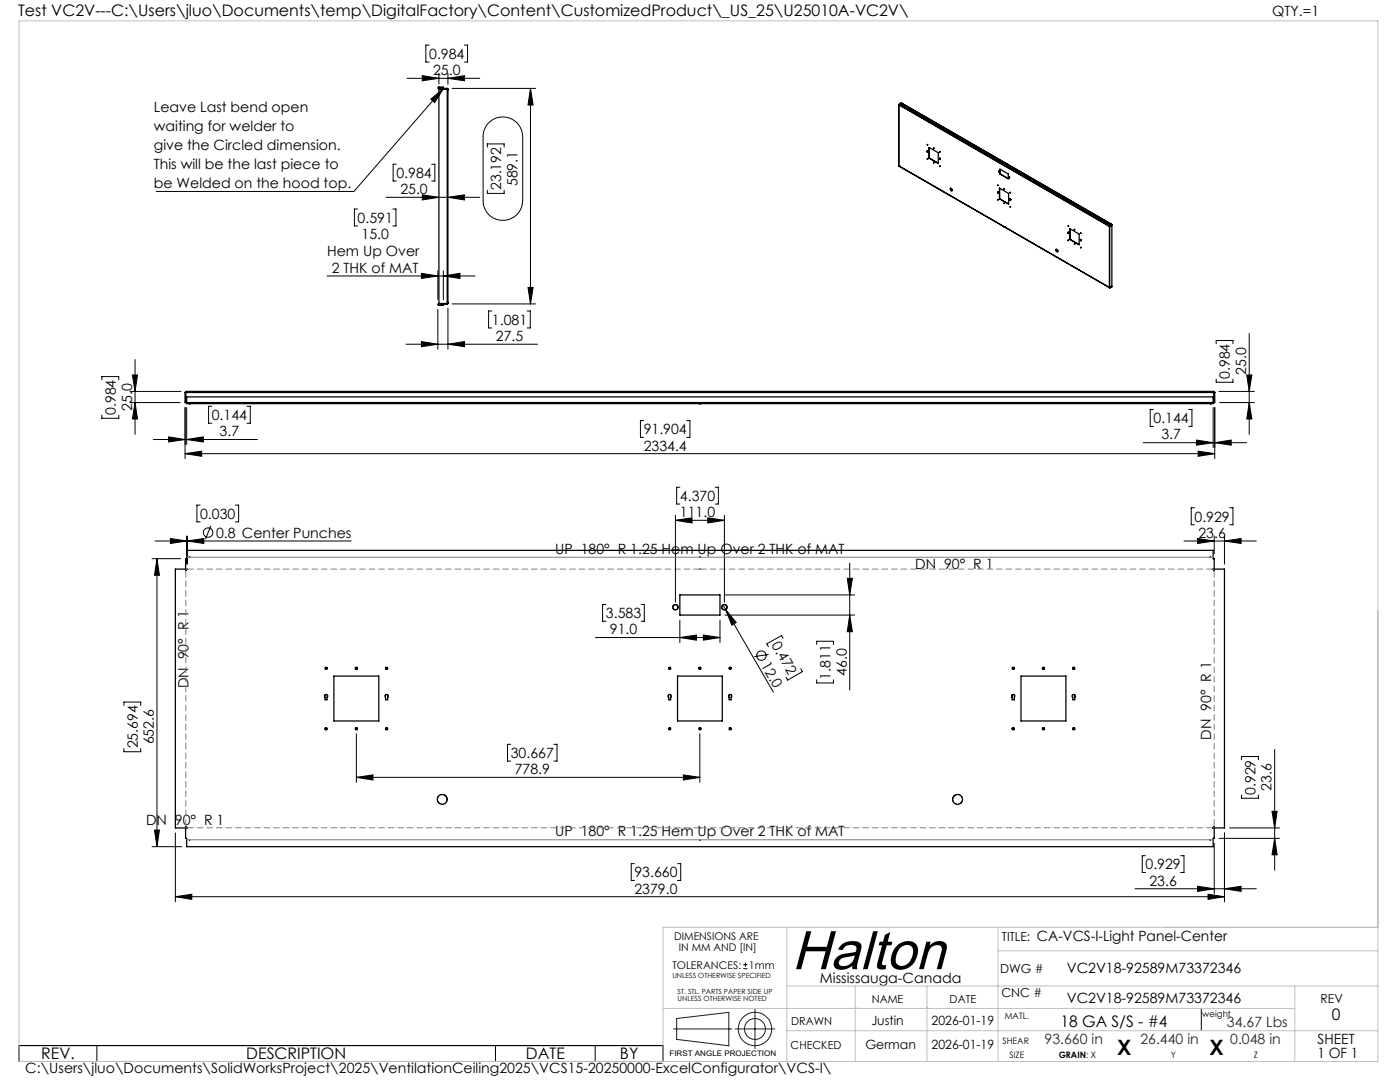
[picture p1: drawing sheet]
<svg xmlns="http://www.w3.org/2000/svg" width="279mm" height="216mm" viewBox="0 0 279 216" stroke-linecap="round" stroke-linejoin="round" font-family="sans-serif">
<g fill="none" stroke="#000" stroke-width=".25">
<path d="M87.6 17.5h-.1l.1 .1M87.6 17.4a.18 .18 0 0 0-.2 .2 .18 .18 0 0 0 .2 .1h1.7M87.6 17.4v.1M87.6 17.6v43M87.6 17.6h1.7M87.6 17.4h.9l-.9 .1M89.3 17.7l.1 .1M89.3 17.6l.1 .2M89.3 17.7h.1M89.3 17.6v43M89.3 18h.1M89.4 17.8v42.7"/>
<path d="M179.4 33h.1M179.4 20.9v.1M179.4 20.9v12.2M179.4 33.1h.1M179.4 20.8v.1M179.4 20.8h.1M179.4 20.8l42.1 24.3M179.4 20.9l42 24.3M179.4 33.1l42 24.3M179.4 20.9h.1M179.6 20.7l-.2 .1M179.6 20.7l42 24.2"/>
<path d="M179.6 20.7h.1M179.8 20.5h.1M179.8 20.5l-.2 .2M179.8 20.5l42 24.3M179.9 20.5l42 24.3M185.1 28.8v.1zM185.1 30.2v-.1v.2M185.1 31.7v.1zM185.1 28.8v.1M185.1 30.2h.1M185.1 30.1v.1M185.1 30.3h.1"/>
<path d="M185.1 31.7v.1M185.1 30.2v.1M185.4 31.5v-2.1l1.9 1.1v2.1M185.4 31.5l1.9 1.1M185.4 31.5h.1M185.5 31.5l1.8 1.1M185.5 29.5v2M186.3 29.5v.2zM186.3 32.4v.1zM186.3 29.5l.1 .1M186.3 32.4l.1 .1M187.5 30.3l.1 .1z"/>
<path d="M187.5 33.1l.1 .1zM187.5 31.6l.1-.1v.2M187.5 31.5l.1 .1M187.5 31.6h.1M187.5 31.8h.1M187.6 30.3h.1M187.6 33.1v.1M187.6 31.6l-.1 .2M187.6 31.7l-.1 .1M187.6 31.7h.1M189.7 37.6a.24 .24 0 0 1 .3 .1 .24 .24 0 0 1-.2 .3zM189.7 37.6v.2l.3 .3"/>
<path d="M199.1 39.8l.1 .1zM199.1 36.9l.1 .1zM199.1 38.2v.1M199.1 38.5h.1M199.1 38.3l.1 .1M199.1 36.9l.1 .1M199.1 39.8l.1 .1M199.1 38.3v.2M199.2 38.4l-.1 .1M199.2 38.4h.1M199.3 34.1l.2 .1v.2zM199.3 34.1l.2 .3"/>
<path d="M199.5 37.5l1.8 1.1v2.1l-1.8-1zM199.5 39.7h.1M199.6 34.7v-.9l1.6 .9v1M199.6 34.7l1.6 1M199.6 34.7h.1M199.6 33.8v.9M200.4 33h.1M200.4 37.6v.1zM200.4 37.6v.1M201.3 35.3l.2 .2M201.6 38.4l.1 .1zM201.6 39.8v-.1l.1 .1"/>
<path d="M201.6 39.9h.1M201.6 39.8v.1M201.6 39.8h.1M201.6 38.4l.1 .1M201.6 39.7v.1M201.7 39.8h.1M201.7 39.8v.1M200.4 40.5v.1zM200.4 45.3h.1M200.4 40.5v.1M201.6 41.2l.1 .1zM201.6 41.2l.1 .1"/>
<path d="M210.8 49.7a.24 .24 0 0 1 .3 .2 .24 .24 0 0 1-.2 .3l-.2-.3zM210.8 49.7v.4l.3 .1M213.1 45.1l.2 .1zM213.2 46.5v-.2l.1 .2M213.2 47.9l.1 .1zM213.2 45l.1 .2M213.2 46.3v.1M213.2 46.6h.1M213.2 47.9l.1 .1M213.2 46.4v.2M213.3 46.5h.1M213.3 46.5l-.1 .1"/>
<path d="M213.5 47.8h.1M213.5 45.6l1.9 1.1v2.1l-1.9-1zM214.4 48.6l.1 .1zM214.4 45.8l.1 .1zM214.4 45.8l.1 .1M214.4 48.6l.1 .1M215.7 47.9v-.1v.1M215.7 49.4v.1zM215.7 46.5v.1zM215.7 46.5v.1M215.7 47.9h.1M215.7 47.8v.1"/>
<path d="M215.7 49.4h.1M215.7 47.9v.1v-.1M221.4 45.1h.1M221.4 57.4h.1M221.4 45.2v12.2M221.4 45.2h.1M221.4 57.3h.1M221.5 45.1l-.1 .1M221.5 45.2h.1M221.5 45.2h-.1M221.5 57.4h.1M221.5 45.1v12.3"/>
<path d="M221.6 57.3h.1M221.8 44.8v.1M221.8 44.8l.1 .1M221.8 57.2h.1M221.8 44.9h.1M221.8 44.8l-.2 .1M221.8 57.2l-.2 .1M221.9 57.2h-.1M221.9 44.9v12.3M221.9 44.9h.1M221.9 44.9l-.4 .2M221.9 44.9l-.4 .3"/>
<path d="M221.9 57.2l-.4 .2M36.9 78.3v2h205.5v-2M36.9 78.3h205.5M37 78.3h.1M37 78.3v2M37.1 78.2l-.1 .1M37.1 78.1l-.1 .2M37.1 78.1l-.2 .2M37.1 78.1h205.1M37.3 79.2h204.8v1.3h-204.8zM37.3 78.2h.1M87.6 60.6l-.1 .1 .1 .1"/>
<path d="M87.6 60.8v.1M87.6 60.6h1.7M87.6 60.8h.9v.1h-.9M89.3 60.6h-1.7a.18 .18 0 0 0-.2 .1 .18 .18 0 0 0 .2 .2M89.3 60.6h.1M89.3 60.5v.1M89.3 60.3h.1M89.4 60.5l-.1 .1M139.7 78.2h.1M242 78.2h.1M242.2 78.1l.1 .2M242.2 78.1l.2 .2"/>
<path d="M242.3 78.2v.1M242.3 78.3h.1M242.3 78.3v2M37.8 80.5h.1M37.9 80.5h.1M139.7 80.5h.1M241.5 80.5h.1M241.6 80.5h.1M37.1 113.8h.1M37.3 109.8h204.8v1.7h.2v2.1h2.1v51.6h-2.1v2.1h-.2v1.6h-204.8v-1.6h-.3v-2.1h-2v-51.6h2v-2.1h.3zM37.4 113.6h.1M37.8 111.2h.1"/>
<path d="M135.7 118.7h8v4h-8zM139.7 113.6h.1M139.7 111.2h.1M241.5 111.2h.1M242.1 113.6h.1M242.3 113.8h.1M64.8 138.7l.4-.1 .2 .1-.1 .9h-.4zM66.6 134.9h9v9h-9zM76.9 138.6h.3l.3 .2-.1 .8h-.5l-.1-.6zM133.4 138.6h.3l.2 .2-.1 .8h-.3l-.2-.7zM135.2 134.9h8.9v9h-8.9zM145.5 138.7l.3-.1 .2 .1-.1 .9h-.4z"/>
<path d="M202 138.6h.3l.2 .2-.1 .8h-.4l-.1-.6zM203.8 134.9h8.9v9h-8.9zM214.1 138.6h.2l.3 .2-.1 .8h-.4v-.5l-.1-.1zM37.1 164.9h.1M37.3 165.2h.1zM37.9 167.5h.1M139.7 165.2h.1M139.7 167.5h.1M241.5 167.5l.1 .1zM242.1 165.2h.1M242.3 164.9v.1z"/>
<circle cx="201.4" cy="35.4" r=".12"/>
<circle cx="65.1" cy="133.3" r=".21"/>
<circle cx="71.1" cy="133.3" r=".2"/>
<circle cx="77.1" cy="133.4" r=".21"/>
<circle cx="133.7" cy="133.3" r=".19"/>
<circle cx="134.8" cy="121.2" r=".53"/>
<circle cx="139.7" cy="133.3" r=".2"/>
<circle cx="144.6" cy="121.2" r=".53"/>
<circle cx="145.7" cy="133.3" r=".21"/>
<circle cx="202.2" cy="133.4" r=".21"/>
<circle cx="208.2" cy="133.3" r=".2"/>
<circle cx="214.3" cy="133.3" r=".21"/>
<circle cx="65.1" cy="145.4" r=".2"/>
<circle cx="71.1" cy="145.4" r=".2"/>
<circle cx="77.2" cy="145.4" r=".21"/>
<circle cx="88.3" cy="159.5" r=".98"/>
<circle cx="133.6" cy="145.4" r=".22"/>
<circle cx="139.7" cy="145.4" r=".2"/>
<circle cx="145.7" cy="145.4" r=".21"/>
<circle cx="191.1" cy="159.5" r=".98"/>
<circle cx="202.2" cy="145.4" r=".21"/>
<circle cx="208.3" cy="145.4" r=".2"/>
<circle cx="214.3" cy="145.4" r=".2"/>
</g>
<g fill="none" stroke="#000" stroke-width=".2">
<path d="M81.2 15.6h14.5M84.3 15.1l3.3 .5-3.3 .5zM85.7 9h-.7v3.4h.7M86 19.8l2.5-2.2-1.8 2.9zM87.6 14.6v2.2M88.5 17.6l-17.9 20.6h-39.4M89.4 15.6l3.3-.5v1zM89.4 14.6v2.2M90.2 17.6h16.7M92.7 9h.6v3.4h-.6M105.9 17.6l.5 3.4h-1zM105.9 17.6v43"/>
<path d="M77 39.4h18.7M79.1 32.8h-.6v3.3h.6M84.3 38.9l3.3 .5-3.3 .5zM86.1 32.8h.7v3.3h-.7M89.4 39.4l3.3-.5v1zM97.3 29.4v-.7h3.3v.7M97.3 38v.6h3.3v-.6M97.5 24.5a4 4 0 0 1 4.4-.9 4 4 0 0 1 2.4 3.7v12.7a4 4 0 0 1-3.9 4 4 4 0 0 1-4-4v-12.7a4 4 0 0 1 1.1-2.8zM65.3 55.1h29.5M71.4 41.7h-.7v3.4h.7M78.4 41.7h.6v3.4h-.6M84.1 54.5l3.3 .6-3.3 .5z"/>
<path d="M87.4 54v5.7M88.5 55.1l3.3-.6v1.1zM88.5 54v5.8M105.4 57.4h1l-.5 3.2zM20.3 75.8v-.7h3.4v.7M25.9 78.1h10.2M26.4 74.8h1l-.4 3.3zM27 71.8v14.9M81 68.7h26.3M84.1 68.2l3.3 .5-3.3 .5zM87.4 61.7v8M89.4 68.7l3.3-.5v1z"/>
<path d="M89.4 61.5v8.2M90.2 60.6h16.7M98.1 62.1h-.6v3.3h.6M105.2 62.1h.6v3.3h-.6M242.7 68.6v-.7h3.4v.7M242.7 75.6v.7h3.4v-.7M243.2 78.1h7.1M248.8 74.8h1l-.5 3.3zM249.3 66.5v20.2M20.3 82.8v.7h3.4v-.7M25.9 80.3h10M27 80.3l.4 3.3h-1z"/>
<path d="M30.6 87.7h20.8M33.7 87.2l3.2 .5-3.2 .5zM36.9 90.5l3.4-.5v1.1zM36.9 81.3v10.2M36.9 90.5h205.5M37.3 87.7l3.3-.5v1zM37.3 81.3v7.4M42.3 81.1h-.7v3.4h.7M49.3 81.1h.7v3.4h-.7M128.4 83.9h-.6v3.4h.6M135.7 97.2h-.7v3.4h.7M137.1 83.9h.6v3.4h-.6"/>
<path d="M142.7 97.2h.7v3.4h-.7M228.1 88.3h20.7M230.2 81.7h-.6v3.4h.6M237.2 81.7h.7v3.4h-.7M238.8 87.8l3.3 .5-3.3 .5zM239.1 90l3.3 .5-3.3 .6zM242.1 81.3v8M242.4 88.3l3.3-.5v1zM242.4 81.3v10.2M243.4 80.3h6.9M249.3 80.3l.5 3.3h-1zM30.3 111.5h5.8"/>
<path d="M30.9 107.9h39.2M31.3 111.5l.5 3.3h-1zM31.3 111.5v57.4M34 107.5l3.3 .4-3.3 .5zM37.3 107v5.6M37.4 107.9l3.3-.4v.9zM37.4 107v5.6M39.9 100.8h-.6v3.3h.6M42.1 104.9l-1.1 2.7M47 100.8h.6v3.3h-.6M134.8 103.8l3.3-.5v1.1zM134.8 102.8v17.4"/>
<path d="M134.8 103.8h9.8M141.3 103.3l3.3 .5-3.3 .6zM144.6 102.8v17.4M144.7 118.7h25.9M169.1 115.4h1l-.5 3.3zM169.6 112.4v25.3M236.3 107.9h14.4M238.4 101.3h-.7v3.4h.7M239 107.5l3.3 .4-3.3 .5zM242.3 107v3.5M244.4 107.9l3.3-.4v.9zM244.4 107v5.6"/>
<path d="M245.4 101.3h.7v3.4h-.7M118.9 127.2h24.8M120.9 120.6h-.6v3.4h.6M128 120.6h.6v3.4h-.6M135.7 127.2l3.3-.5v1zM135.7 123.8v4.4M140.4 126.7l3.3 .5-3.3 .5zM143.7 123.8v4.4M144.3 120.7l10 17.4M144.7 122.7h25.9M144.8 121.6l2.1 2.6-.9 .5zM153.4 130.6l-2.9 .4"/>
<path d="M156.3 127.4l-.3-.6-3 1.7 .4 .5M159.8 133.5l.3 .5-2.9 1.7-.3-.6M163 128.6v-.6h3.3v.6M163 135.6v.7h3.3v-.7M169.6 122.7l.5 3.3h-1zM24.7 140.8v-.7h3.4v.7M24.7 149.4v.6h3.4v-.6M71.1 155.1l3.3-.5v1zM71.1 146.4v9.7M71.1 155.1h68.6M101.9 148.5h-.6v3.4h.6M110.5 148.5h.7v3.4h-.7"/>
<path d="M136.4 154.6l3.3 .5-3.3 .5zM139.7 146.4v9.7M247.8 151.6v-.6h3.3v.6M247.8 158.6v.7h3.3v-.7M254.4 149.5v24.1M30.3 168.9h6M30.8 165.6h1l-.5 3.3zM35 178.9l3.3-.5v1.1zM35 166.2v13.8M35 178.9h209.4M126.6 172.3h-.6v3.4h.6M135.2 172.3h.7v3.4h-.7"/>
<path d="M226.5 177.3h24.2M228.6 170.7h-.6v3.4h.6M235.6 170.7h.7v3.4h-.7M239 176.8l3.3 .5-3.3 .6zM241.1 178.4l3.3 .5-3.3 .6zM242.3 168.3v10.1M243.3 167.3h12.1M244.4 177.3l3.3-.5v1.1zM244.4 166.2v13.8M245.4 165.2h10M253.9 161.9h1l-.5 3.3zM254.4 167.3l.5 3.3h-1z"/>
<path d="M148.3 193.3h.9M148.3 192.5h.9M148.8 192.1v.8M3.8 208.6h128.5v3.2h-128.5zM19.3 208.6v3.2M98.9 208.6v3.2M118.8 208.6v3.2M239.7 201.2v4.5"/>
<circle cx="41.5" cy="106.3" r=".94"/>
<circle cx="152" cy="130.8" r=".94"/>
</g>
<g fill="none" stroke="#191924" stroke-width=".2">
<path d="M134.4 205.3h11.7M135 203.2l10.5-1.2v6.7l-10.5-1.3zM146.7 205.3h7.9M150.7 201.4v7.9"/>
<circle cx="150.7" cy="205.3" r="2.09"/>
<circle cx="150.7" cy="205.3" r="3.3"/>
</g>
<path d="M37.1 113.6v.2M37.3 113.6h-.2M139.7 113.6h-102.3M242 113.6h-102.3M242.3 113.6h-.2M242.3 113.8v-.2M37.1 164.9v.2M37.1 165.2h.2M37.4 165.2h102.3M139.7 165.2h102.3M242.1 165.2h.2M242.3 165.1v-.2" fill="none" stroke="#808080" stroke-width=".2" stroke-dasharray="1.3 .6" stroke-linecap="butt"/>
<path d="M37.1 113.9v51M242.3 164.9v-51" fill="none" stroke="#808080" stroke-width=".2" stroke-dasharray="1.3 .6" stroke-dashoffset="-.1" stroke-linecap="butt"/>
<path d="M37.3 111.2h.5M37.9 111.2h203.6M241.6 111.2h.5M37.3 167.6h.5M37.9 167.6h203.6M241.6 167.6h.5" fill="none" stroke="#808080" stroke-width=".2"/>
<path d="M3.8 4.2h271.2v207.6h-271.2zM157 196.7h118M157 185v26.8M170.7 196.7v15.1M185 196.7v15.1M199.2 185v26.8M199.2 189.7h75.8M258.4 196.7v15.1M275 185h-142.7v26.8M132.3 201.2h126.1M157 205.7h118M170.7 201h.1" fill="none" stroke="#c0c0c0" stroke-width=".2"/>
<g fill="#000">
<path d="M144.8 121.6l2.1 2.6-.9 .5z"/>
<path d="M89.4 39.4l3.3-.5v1zM84.3 38.9l3.3 .5-3.3 .5z"/>
<path d="M88.5 55.1l3.3-.6v1.1zM84.1 54.5l3.3 .6-3.3 .5z"/>
<path d="M105.4 57.4h1l-.5 3.2zM105.9 17.6l.5 3.4h-1z"/>
<path d="M27 80.3l.4 3.3h-1zM26.4 74.8h1l-.4 3.3zM249.3 80.3l.5 3.3h-1zM248.8 74.8h1l-.5 3.3z"/>
<path d="M36.9 90.5l3.4-.5v1.1zM239.1 90l3.3 .5-3.3 .6z"/>
<path d="M37.3 87.7l3.3-.5v1zM33.7 87.2l3.2 .5-3.2 .5zM242.4 88.3l3.3-.5v1zM238.8 87.8l3.3 .5-3.3 .5z"/>
<path d="M244.4 107.9l3.3-.4v.9zM239 107.5l3.3 .4-3.3 .5z"/>
<path d="M169.6 122.7l.5 3.3h-1zM169.1 115.4h1l-.5 3.3z"/>
<path d="M30.8 165.6h1l-.5 3.3zM31.3 111.5l.5 3.3h-1z"/>
<path d="M35 178.9l3.3-.5v1.1zM241.1 178.4l3.3 .5-3.3 .6zM71.1 155.1l3.3-.5v1zM136.4 154.6l3.3 .5-3.3 .5zM135.7 127.2l3.3-.5v1zM140.4 126.7l3.3 .5-3.3 .5zM134.8 103.8l3.3-.5v1.1zM141.3 103.3l3.3 .5-3.3 .6zM34 107.5l3.3 .4-3.3 .5zM37.4 107.9l3.3-.4v.9zM84.3 15.1l3.3 .5-3.3 .5zM89.4 15.6l3.3-.5v1zM84.1 68.2l3.3 .5-3.3 .5zM89.4 68.7l3.3-.5v1zM86 19.8l2.5-2.2-1.8 2.9z"/>
<path d="M239 176.8l3.3 .5-3.3 .6zM244.4 177.3l3.3-.5v1.1z"/>
<path d="M253.9 161.9h1l-.5 3.3zM254.4 167.3l.5 3.3h-1z"/>
</g>
<text font-size="11" x="158" y="193.4">Halton</text>
<g font-size="4.2">
<text x="223" y="210.4">X</text>
<text x="241.4" y="210.4">X</text>
</g>
<g font-size="3.2">
<text x="3.6" y="3.3">Test VC2V---C:\Users\jluo\Documents\temp\DigitalFactory\Content\CustomizedProduct\_US_25\U25010A-VC2V\</text>
<text x="265.8" y="203.5">0</text>
<text x="211.6" y="204.9">18 GA S/S - #4</text>
<text x="8.2" y="211.4">REV.</text>
<text x="49.2" y="211.4">DESCRIPTION</text>
<text x="105" y="211.4">DATE</text>
<text x="123.7" y="211.4">BY</text>
</g>
<g font-size="2.8">
<text x="253.9" y="3.3">QTY.=1</text>
<text x="85.7" y="11.7">0.984</text>
<text x="86.4" y="15">25.0</text>
<text x="30.7" y="22.3">Leave Last bend open</text>
<text x="30.7" y="26.1">waiting for welder to</text>
<text x="30.7" y="29.9">give the Circled dimension.</text>
<text x="30.7" y="33.7">This will be the last piece to</text>
<text x="79.1" y="35.5">0.984</text>
<text x="30.7" y="37.5">be Welded on the hood top.</text>
<text x="79.9" y="38.8">25.0</text>
<text x="100" y="37.9" transform="rotate(-90 100 37.9)">23.192</text>
<text x="103.3" y="37.2" transform="rotate(-90 103.3 37.2)">589.1</text>
<text x="71.4" y="44.4">0.591</text>
<text x="72.2" y="47.7">15.0</text>
<text x="65.3" y="51.1">Hem Up Over</text>
<text x="66.2" y="54.4">2 THK of MAT</text>
<text x="98.2" y="64.8">1.081</text>
<text x="99" y="68">27.5</text>
<text x="245.5" y="75.6" transform="rotate(-90 245.5 75.6)">0.984</text>
<text x="248.7" y="74.8" transform="rotate(-90 248.7 74.8)">25.0</text>
<text x="23.1" y="82.8" transform="rotate(-90 23.1 82.8)">0.984</text>
<text x="26.3" y="82" transform="rotate(-90 26.3 82)">25.0</text>
<text x="42.3" y="83.8">0.144</text>
<text x="43.8" y="87.1">3.7</text>
<text x="128.5" y="86.6">91.904</text>
<text x="128.5" y="89.9">2334.4</text>
<text x="230.2" y="84.4">0.144</text>
<text x="231.8" y="87.7">3.7</text>
<text x="135.7" y="99.9">4.370</text>
<text x="39.9" y="103.5">0.030</text>
<text x="43.1" y="107.3">0.8 Center Punches</text>
<text x="135.7" y="103.2">111.0</text>
<text x="238.4" y="104.1">0.929</text>
<text x="239.2" y="107.3">23.6</text>
<text x="110.8" y="110.6">UP 180° R 1.25 Hem Up Over 2 THK of MAT</text>
<text x="182.7" y="113.5">DN 90° R 1</text>
<text x="120.9" y="123.3">3.583</text>
<text x="121.7" y="126.6">91.0</text>
<text x="153.9" y="128.7" transform="rotate(60 153.9 128.7)">0.472</text>
<text x="37.6" y="137.3" transform="rotate(-90 37.6 137.3)">DN 90° R 1</text>
<text x="151.8" y="132.7" transform="rotate(60 151.8 132.7)">12.0</text>
<text x="165.7" y="135.6" transform="rotate(-90 165.7 135.6)">1.811</text>
<text x="169" y="134.8" transform="rotate(-90 169 134.8)">46.0</text>
<text x="27.5" y="149.3" transform="rotate(-90 27.5 149.3)">25.694</text>
<text x="30.7" y="148.5" transform="rotate(-90 30.7 148.5)">652.6</text>
<text x="241.7" y="147.6" transform="rotate(-90 241.7 147.6)">DN 90° R 1</text>
<text x="101.9" y="151.2">30.667</text>
<text x="102.7" y="154.5">778.9</text>
<text x="250.5" y="158.6" transform="rotate(-90 250.5 158.6)">0.929</text>
<text x="253.8" y="157.8" transform="rotate(-90 253.8 157.8)">23.6</text>
<text x="29.2" y="164.6">DN 90° R 1</text>
<text x="110.8" y="166.9">UP 180° R 1.25 Hem Up Over 2 THK of MAT</text>
<text x="228.6" y="173.5">0.929</text>
<text x="126.6" y="175.1">93.660</text>
<text x="126.6" y="178.3">2379.0</text>
<text x="229.4" y="176.7">23.6</text>
<text x="206.9" y="187.8">CA-VCS-I-Light Panel-Center</text>
<text x="163.6" y="196.1">Mississauga-Canada</text>
<text x="212.9" y="194.1">VC2V18-92589M73372346</text>
<text x="212.9" y="200.1">VC2V18-92589M73372346</text>
<text x="263" y="208.3">SHEET</text>
<text x="5" y="214.1">C:\Users\jluo\Documents\SolidWorksProject\2025\VentilationCeiling2025\VCS15-20250000-ExcelConfigurator\VCS-I\</text>
<text x="262.9" y="211.1">1 OF 1</text>
</g>
<g font-size="2.8" fill="#400040">
<text x="208.5" y="208.3">93.660 in</text>
<text x="227.6" y="208.3">26.440 in</text>
<text x="244.9" y="204.9">34.67 Lbs</text>
<text x="245.5" y="208.3">0.048 in</text>
</g>
<g font-size="2.5">
<text x="200" y="187.8">TITLE:</text>
<text x="199.6" y="194.1">DWG #</text>
<text x="199.9" y="198.9">CNC #</text>
<text x="263.5" y="200.1">REV</text>
<text x="172.7" y="209.3">German</text>
<text x="173.9" y="204.6">Justin</text>
<text x="185.9" y="204.6">2026-01-19</text>
<text x="185.9" y="209.3">2026-01-19</text>
</g>
<g font-size="2.2">
<text x="174" y="200.1">NAME</text>
<text x="189.5" y="200.1">DATE</text>
<text x="157.8" y="209.3">CHECKED</text>
<text x="157.9" y="204.6">DRAWN</text>
</g>
<g font-size="2.1">
<text x="134.5" y="187.6">DIMENSIONS ARE</text>
<text x="135.5" y="189.7">IN MM AND [IN]</text>
<text x="134.2" y="193.3">TOLERANCES:</text>
<text x="149.5" y="193.3">1mm</text>
</g>
<g font-size="1.8">
<text x="200.5" y="203.3">MATL.</text>
<text x="240" y="202.8">weight</text>
<text x="200.1" y="208.3">SHEAR</text>
<text x="201.5" y="211.1">SIZE</text>
<text x="211.3" y="211.1">GRAIN: X</text>
<text x="233.7" y="211.1">Y</text>
<text x="250.2" y="211.1">Z</text>
</g>
<text font-size="1.5" x="133.6" y="210.7">FIRST ANGLE PROJECTION</text>
<g font-size="1.4">
<text x="134.2" y="195.1">UNLESS OTHERWISE SPECIFIED</text>
<text x="135.2" y="198.3">ST. STL. PARTS PAPER SIDE UP</text>
<text x="135.2" y="199.7">UNLESS OTHERWISE NOTED</text>
</g>
</svg>
